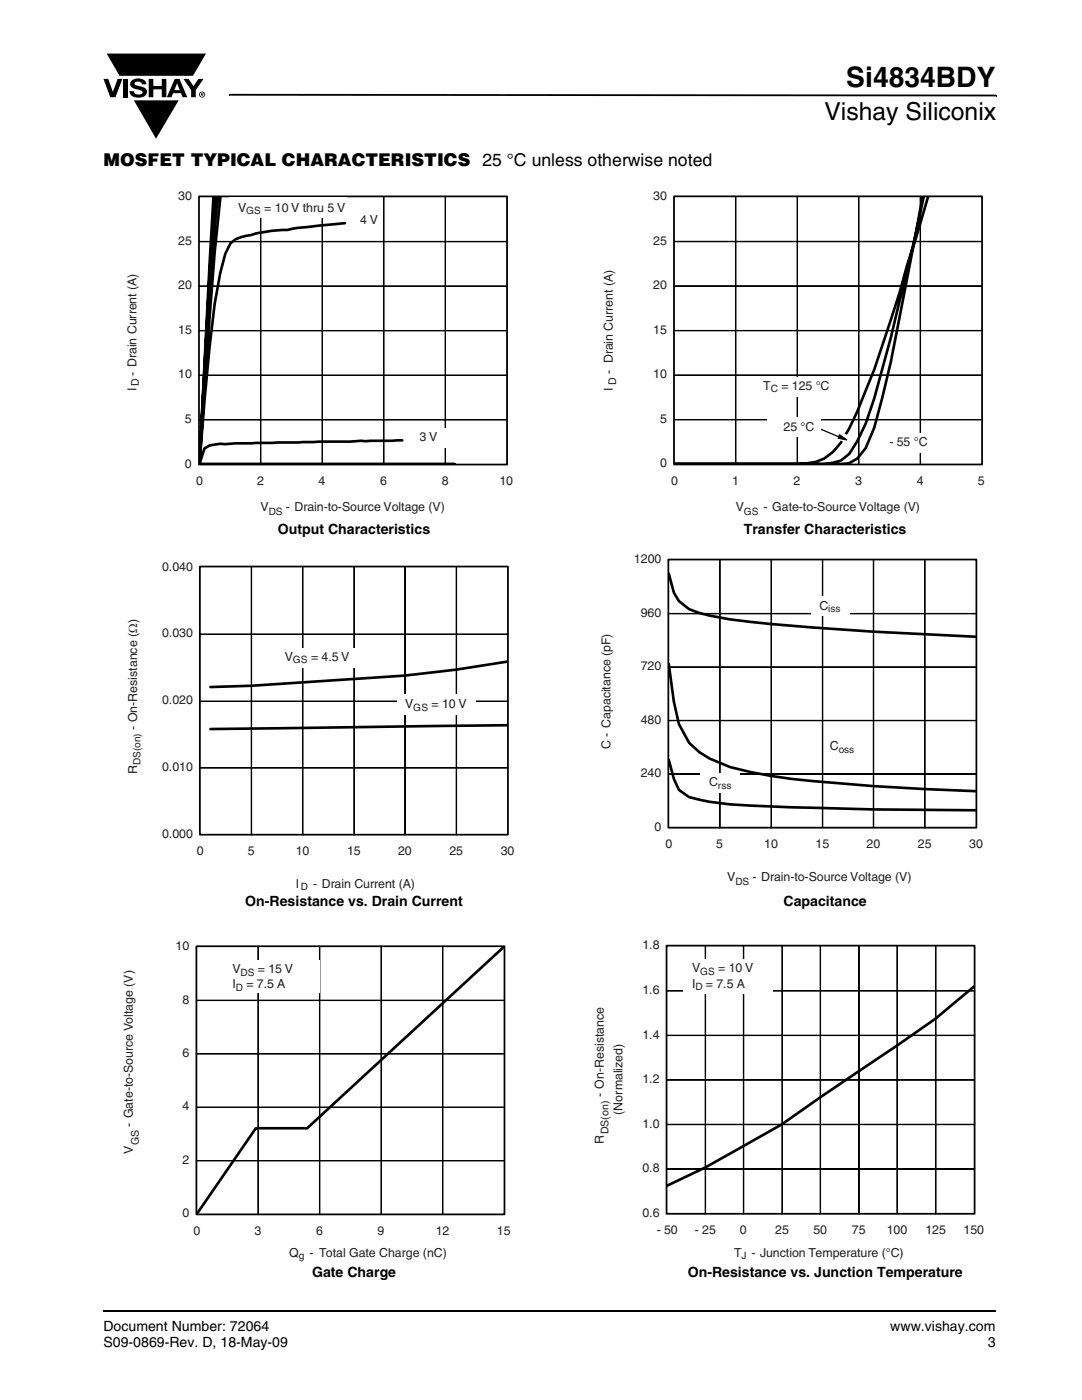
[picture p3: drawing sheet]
<svg xmlns="http://www.w3.org/2000/svg" width="216mm" height="279mm" viewBox="0 0 216 279" stroke-linecap="round" stroke-linejoin="round" font-family="sans-serif">
<path d="M20.5 261.5h.1v.4h-.1z" fill="#000"/>
<path d="M20.6 261.7h178.2" fill="none" stroke="#000" stroke-width=".36"/>
<path d="M20.6 10.7h20.5v17h-20.5z" fill="#fff"/>
<g fill="#000">
<path d="M20.6 15.7h1l.9 2.6 1-2.6h.9l-1.4 3.7h-1zM24.6 15.7h.9v3.7h-.9zM26.3 16.1a2.09 2.09 0 0 1 2.8 .3l.1 .4h-.9a.79 .79 0 0 0-.7-.5 .79 .79 0 0 0-.7 .4l.2 .3 1 .3a1.09 1.09 0 0 1 1.2 1 1.09 1.09 0 0 1-1.1 1.1 1.74 1.74 0 0 1-2.4-1.2h.9a.96 .96 0 0 0 .8 .7 .96 .96 0 0 0 1-.5 1.31 1.31 0 0 0-1.3-.6 1.05 1.05 0 0 1-1.1-.5 1.05 1.05 0 0 1 .2-1.2zM29.7 15.7h.9v1.5h1.7v-1.5h.9v3.7h-.9v-1.6h-1.7v1.6h-.9zM36.6 15.7h1l1 1.5 1-1.5h1l-1.5 2.3v1.4h-1v-1.4zM21.3 10.7h19.8l-2.6 4.4h-3.8h-10.9zM45.7 18.7h.2v.4h-.2zM45.9 18.7l152.9 .2v.3l-152.9-.1zM198.8 18.9h.1v.3h-.1zM26.7 20h8.9l-4.5 7.7z"/>
<path d="M35.3 16.6l.6 1.4h-1.1zM34.9 15.7l-1.6 3.7h.9l.3-.8h1.6l.3 .8h1l-1.6-3.7z"/>
<path d="M40.2 18.6l.2 .1v.1h-.2zM40.1 18.5v.7h.1v-.3l.4 .3-.2-.3 .2-.2-.1-.1z"/>
<path d="M39.9 18.9a.46 .46 0 0 1 .9 0 .46 .46 0 0 1-.9 0zM39.7 18.9a.61 .61 0 0 0 1.2 0 .61 .61 0 0 0-1.2 0z"/>
</g>
<path d="M25.1 37.8h79.5v65.5h-79.5z" fill="#fff"/>
<g fill="none" stroke="#000" stroke-width=".2">
<path d="M52 39.3l.1 53.4zM52 39.3v53.4M64.3 39.3v53.4zM64.3 39.3v53.4M76.5 39.3l.1 53.4zM76.6 39.3v53.4M88.8 39.3l.1 53.4zM88.9 39.3v53.4M39.8 57.1h61.4zM39.8 48.2l61.4 .1zM39.8 57.1h61.4M39.8 48.2h61.4"/>
<path d="M39.8 74.8l61.4 .1zM39.8 66h61.4zM39.8 74.9h61.4M39.8 66h61.4M39.8 83.7l61.4 .1zM39.8 83.8h61.4"/>
</g>
<path d="M42.6 39.2l-2.8 53.4M42.8 39.2l-1 15.6-2 37.8M43 39.2l-1.2 17.4-2 36M43.4 39.2l-.6 5.8-1 14.6-2 33 3-50.2zM44 39.2l-1.2 11.1-3 42.3M68.8 44.5l-9.3 1a13.5 13.5 0 0 1-4.1 .5l-4.3 .6-1 .3a6.8 6.8 0 0 0-4.1 1.7l-1 2-1.1 3.9-1.1 6.1-1 8.6-2 23.4M39.8 92.6h50.9M80.3 87.9l-33.3 .6-2 .1h-1.1l-2.1 .3-1 .6-1 3.1" fill="none" stroke="#000" stroke-width=".53"/>
<path d="M39.7 39.2h61.5v53.5h-61.5z" fill="none" stroke="#000" stroke-width=".35"/>
<g fill="#fff">
<path d="M45.8 39.4h23.4v4.1h-23.4z"/>
<path d="M82 85.5h7.1v3.8h-7.1z"/>
<path d="M69.5 42.1h6.3v3.8h-6.3z"/>
<path d="M25.2 111.8h77.5v66.3h-77.5z"/>
</g>
<g fill="none" stroke="#000" stroke-width=".2">
<path d="M50.1 113.2l.1 53.4zM50.2 113.2v53.4M60.4 113.2l.1 53.4zM60.4 113.2v53.4M70.6 113.2l.1 53.4zM70.7 113.2v53.4M80.8 113.2l.1 53.4zM80.8 113.2v53.4M91 113.2l.1 53.4zM91.1 113.2v53.4M40 139.9l61.4 .1zM40 126.5l61.4 .1z"/>
<path d="M40 139.9h61.4M40 126.6h61.4M40 153.2l61.4 .1zM40 153.2h61.4"/>
</g>
<path d="M101.3 132l-10.3 1.6-10.2 1.2-30.7 2.1-8.1 .2M101.3 144.7l-59.3 .8" fill="none" stroke="#000" stroke-width=".53"/>
<path d="M39.9 113.1h61.5v53.5h-61.5z" fill="none" stroke="#000" stroke-width=".35"/>
<g fill="#fff">
<path d="M79.2 138.5h15.7v4.1h-15.7z"/>
<path d="M55.1 129.3h16.4v3.8h-16.4z"/>
<path d="M24.4 187.5h77.5v64.3h-77.5z"/>
</g>
<g fill="none" stroke="#000" stroke-width=".2">
<path d="M39.3 199.6l61.4 .1zM39.3 199.6h61.4M51.5 188.9l.1 53.5zM51.5 188.9v53.5M63.7 188.9l.1 53.5zM63.8 188.9v53.5M76 188.9l.1 53.5zM76.1 188.9v53.5M88.3 188.9l.1 53.5zM88.3 188.9v53.5M39.3 210.3l61.4 .1zM39.3 210.3h61.4"/>
<path d="M39.3 231.6l61.4 .1zM39.3 220.9l61.4 .1zM39.3 231.6h61.4M39.3 221h61.4"/>
</g>
<path d="M100.6 188.9l-39.3 36.3h-10.3l-11.7 17.1" fill="none" stroke="#000" stroke-width=".53"/>
<path d="M39.2 188.8h61.5v53.6h-61.5z" fill="none" stroke="#000" stroke-width=".35"/>
<g fill="#fff">
<path d="M44.7 191.6h19v6.6h-19z"/>
<path d="M120.2 37.8h78.4v65.4h-78.4z"/>
</g>
<g fill="none" stroke="#000" stroke-width=".2">
<path d="M146.8 39.3l.1 53.4zM146.8 39.3v53.4M159 39.3l.1 53.4zM159.1 39.3v53.4M171.3 39.3l.1 53.4zM171.4 39.3v53.4M183.6 39.3l.1 53.4zM183.6 39.3v53.4M134.6 57.1h61.4zM134.6 48.2h61.4zM134.6 57.1h61.4M134.6 48.2h61.4"/>
<path d="M134.6 74.8l61.4 .1zM134.6 65.9l61.4 .1zM134.6 74.9h61.4M134.6 66h61.4M134.6 83.7l61.4 .1zM134.6 83.8h61.4"/>
</g>
<path d="M184.1 39.2l-6.3 33-1.7 7.1-1.6 6-1.7 4.1-1.7 2.1-1.6 .9-1.7 .2h-33.2M184.3 39.2l-3.2 14.5a466.5 466.5 0 0 1-6.6 25.8l-1.7 5-1.7 3.5-1.6 2.6-1.7 1.3-3.3 .7h-29.9M185.2 39.2l-2.4 8.4-1.7 5.1-1.7 5.9-1.6 5.2a172.3 172.3 0 0 1-8.3 21.7l-1.7 2.9a8.3 8.3 0 0 1-6.6 4l-1.7 .2h-24.9" fill="none" stroke="#000" stroke-width=".53"/>
<path d="M134.5 39.2h61.5v53.5h-61.5z" fill="none" stroke="#000" stroke-width=".35"/>
<g fill="#fff">
<path d="M147.4 75.3h20.5v3.8h-20.5z"/>
<path d="M175.8 86.4h10.5v3.8h-10.5z"/>
</g>
<path d="M162.6 84.2l6.9 2.7-.6 1.5-6.9-2.7z" fill="#fff"/>
<path d="M167.5 86.8l1.4 1-1.6-.4z" fill="#000"/>
<path d="M162.6 85.2l4.8 2M167.5 86.8l1.4 1-1.6-.4z" fill="none" stroke="#000" stroke-width=".25"/>
<g fill="#fff">
<path d="M153 83.4h10.8v3.8h-10.8z"/>
<path d="M119.7 110.5h76.4v66.6h-76.4z"/>
</g>
<g fill="none" stroke="#000" stroke-width=".2">
<path d="M143.6 111.8l.1 53.4zM143.6 111.8v53.4M153.8 111.8l.1 53.4zM153.9 111.8v53.4M164.1 111.8l.1 53.4zM164.1 111.8v53.4M174.3 111.8v53.4zM174.3 111.8v53.4M184.5 111.8l.1 53.4zM184.5 111.8v53.4M133.4 133.1l61.4 .1zM133.4 122.4l61.4 .1z"/>
<path d="M133.4 133.1h61.4M133.4 122.5h61.4M133.4 154.4l61.4 .1zM133.4 143.8h61.4zM133.4 154.5h61.4M133.4 143.8h61.4"/>
</g>
<path d="M133.4 114.5l1.1 3.8 1 1.7 2 1.6a42.1 42.1 0 0 0 12.3 2.5 677.7 677.7 0 0 0 44.9 3M133.4 132.5l1.1 7.5 1 4.5 2 3.7 2 1.9 2.1 1.3 4 1.7a93.4 93.4 0 0 0 16.4 2.8l12.3 1 20.4 1M133.4 151.6l1.1 3.8 1 2.2 2 1.5a46.8 46.8 0 0 0 12.3 1.7 1170.7 1170.7 0 0 0 44.9 .9" fill="none" stroke="#000" stroke-width=".53"/>
<path d="M133.4 111.7h61.4v53.5h-61.4z" fill="none" stroke="#000" stroke-width=".35"/>
<g fill="#fff">
<path d="M139.8 154.3h7.9v3.9h-7.9z"/>
<path d="M164.9 147.2h8.3v3.8h-8.3z"/>
<path d="M161.8 119.1h7.6v3.8h-7.6z"/>
<path d="M118.3 187.4h78.1v64.4h-78.1z"/>
</g>
<g fill="none" stroke="#000" stroke-width=".2">
<path d="M133.1 197.7l61.4 .1zM133.1 197.7h61.4M140.7 188.8l.1 53.4zM140.7 188.8v53.4M148.3 188.8l.1 53.4zM148.4 188.8v53.4M156 188.8l.1 53.4zM156.1 188.8v53.4M163.7 188.8v53.4zM163.7 188.8v53.4M171.4 188.8v53.4zM171.4 188.8v53.4"/>
<path d="M179 188.8l.1 53.4zM179 188.8v53.4M186.7 188.8l.1 53.4zM186.7 188.8v53.4M133.1 215.5l61.4 .1zM133.1 206.6l61.4 .1zM133.1 215.5h61.4M133.1 206.6h61.4M133.1 233.3h61.4zM133.1 224.4l61.4 .1zM133.1 233.3h61.4M133.1 224.4h61.4"/>
</g>
<path d="M194.4 196.9l-7.7 6.4-30.7 21.1-15.3 8.6-7.6 3.6" fill="none" stroke="#000" stroke-width=".53"/>
<path d="M133 188.7h61.5v53.5h-61.5z" fill="none" stroke="#000" stroke-width=".35"/>
<path d="M136.4 191.5h17.9v6.9h-17.9z" fill="#fff"/>
<text font-size="5.6" x="168.9" y="17.4">Si4834BDY</text>
<text font-size="4.9" x="164.5" y="24">Vishay Siliconix</text>
<text font-size="3.5" x="20.6" y="33">MOSFET TYPICAL CHARACTERISTICS 25 °C unless otherwise noted</text>
<g font-size="2.8">
<text x="55.4" y="106.6">Output Characteristics</text>
<text x="148.4" y="106.6">Transfer Characteristics</text>
<text x="48.9" y="180.8">On-Resistance vs. Drain Current</text>
<text x="156.3" y="180.8">Capacitance</text>
<text x="62.3" y="254.9">Gate Charge</text>
<text x="137.2" y="254.9">On-Resistance vs. Junction Temperature</text>
<text x="20.6" y="265.6">Document Number: 72064</text>
<text x="20.6" y="268.8">S09-0869-Rev. D, 18-May-09</text>
<text x="177.7" y="265.6">www.vishay.com</text>
<text x="197.1" y="268.8">3</text>
</g>
<g font-size="2.5" fill="#231f20">
<text x="35.6" y="40">30</text>
<text x="130.3" y="39.9">30</text>
<text x="47.5" y="42.3">V</text>
<text x="52.7" y="42.3">= 10 V thru 5 V</text>
<text x="71.9" y="44.6">4 V</text>
<text x="35.6" y="48.9">25</text>
<text x="130.3" y="48.8">25</text>
<text x="35.6" y="57.7">20</text>
<text x="130.3" y="57.7">20</text>
<text x="35.6" y="66.6">15</text>
<text x="130.3" y="66.6">15</text>
<text x="27.3" y="77.9" transform="rotate(-90 27.3 77.9)">I</text>
<text x="27.3" y="74.9" transform="rotate(-90 27.3 74.9)">- Drain Current (A)</text>
<text x="35.6" y="75.5">10</text>
<text x="122.3" y="77.9" transform="rotate(-90 122.3 77.9)">I</text>
<text x="122.3" y="74.6" transform="rotate(-90 122.3 74.6)">- Drain Current (A)</text>
<text x="130.3" y="75.5">10</text>
<text x="152.3" y="77.8">T</text>
<text x="155.9" y="77.8">= 125 °C</text>
<text x="36.9" y="84.4">5</text>
<text x="83.7" y="88.1">3 V</text>
<text x="131.7" y="84.4">5</text>
<text x="156.3" y="85.9">25 °C</text>
<text x="177.5" y="89">- 55 °C</text>
<text x="36.9" y="93.3">0</text>
<text x="131.7" y="93.3">0</text>
<text x="39.1" y="96.8">0</text>
<text x="51.3" y="96.8">2</text>
<text x="52" y="101.9">V</text>
<text x="57.1" y="101.9">- Drain-to-Source Voltage (V)</text>
<text x="63.6" y="96.8">4</text>
<text x="75.9" y="96.8">6</text>
<text x="88.1" y="96.8">8</text>
<text x="99.7" y="96.8">10</text>
<text x="133.9" y="96.8">0</text>
<text x="146.1" y="96.8">1</text>
<text x="146.8" y="101.9">V</text>
<text x="152.4" y="101.9">- Gate-to-Source Voltage (V)</text>
<text x="158.4" y="96.8">2</text>
<text x="170.6" y="96.8">3</text>
<text x="182.9" y="96.8">4</text>
<text x="195.1" y="96.8">5</text>
<text x="32.3" y="113.9">0.040</text>
<text x="126.5" y="112.4">1200</text>
<text x="127.9" y="123.1">960</text>
<text x="163.5" y="121.7">C</text>
<text x="32.3" y="127.2">0.030</text>
<text x="56.8" y="131.9">V</text>
<text x="62.1" y="131.9">= 4.5 V</text>
<text x="127.9" y="133.8">720</text>
<text x="32.3" y="140.6">0.020</text>
<text x="80.9" y="141.3">V</text>
<text x="86.1" y="141.3">= 10 V</text>
<text x="27.3" y="145.7" transform="rotate(-90 27.3 145.7)">- On-Resistance (Ω)</text>
<text x="121.8" y="149.4" transform="rotate(-90 121.8 149.4)">C - Capacitance (pF)</text>
<text x="127.9" y="144.4">480</text>
<text x="165.6" y="149.8">C</text>
<text x="27.3" y="154.5" transform="rotate(-90 27.3 154.5)">R</text>
<text x="32.3" y="153.9">0.010</text>
<text x="127.9" y="155.1">240</text>
<text x="141.5" y="156.9">C</text>
<text x="32.3" y="167.2">0.000</text>
<text x="130.6" y="165.8">0</text>
<text x="39.3" y="170.6">0</text>
<text x="49.4" y="170.6">5</text>
<text x="59" y="170.6">10</text>
<text x="69.3" y="170.6">15</text>
<text x="79.4" y="170.6">20</text>
<text x="89.7" y="170.6">25</text>
<text x="99.9" y="170.6">30</text>
<text x="132.8" y="169.2">0</text>
<text x="142.9" y="169.2">5</text>
<text x="152.5" y="169.2">10</text>
<text x="162.7" y="169.2">15</text>
<text x="172.9" y="169.2">20</text>
<text x="183.1" y="169.2">25</text>
<text x="193.4" y="169.2">30</text>
<text x="59" y="177.2">I</text>
<text x="62.5" y="177.2">- Drain Current (A)</text>
<text x="145.1" y="175.8">V</text>
<text x="150.2" y="175.8">- Drain-to-Source Voltage (V)</text>
<text x="35" y="189.6">10</text>
<text x="128.2" y="189.5">1.8</text>
<text x="46.4" y="197.2">I</text>
<text x="46.4" y="194.2">V</text>
<text x="49.2" y="197.2">= 7.5 A</text>
<text x="51.5" y="194.2">= 15 V</text>
<text x="138.1" y="197.1">I</text>
<text x="138.1" y="194.1">V</text>
<text x="140.9" y="197.1">= 7.5 A</text>
<text x="143.3" y="194.1">= 10 V</text>
<text x="36.4" y="200.3">8</text>
<text x="128.2" y="198.4">1.6</text>
<text x="128.2" y="207.3">1.4</text>
<text x="36.4" y="210.9">6</text>
<text x="36.4" y="221.6">4</text>
<text x="120.5" y="219" transform="rotate(-90 120.5 219)">- On-Resistance</text>
<text x="128.2" y="216.2">1.2</text>
<text x="26.5" y="224.9" transform="rotate(-90 26.5 224.9)">- Gate-to-Source Voltage (V)</text>
<text x="124.2" y="222.5" transform="rotate(-90 124.2 222.5)">(Normalized)</text>
<text x="128.2" y="225">1.0</text>
<text x="26.5" y="230.2" transform="rotate(-90 26.5 230.2)">V</text>
<text x="36.4" y="232.3">2</text>
<text x="120.5" y="228.3" transform="rotate(-90 120.5 228.3)">R</text>
<text x="128.2" y="233.9">0.8</text>
<text x="36.4" y="243">0</text>
<text x="128.2" y="242.8">0.6</text>
<text x="38.6" y="246.4">0</text>
<text x="50.8" y="246.4">3</text>
<text x="57.7" y="250.8">Q</text>
<text x="61.7" y="250.8">- Total Gate Charge (nC)</text>
<text x="63.1" y="246.4">6</text>
<text x="75.3" y="246.4">9</text>
<text x="86.9" y="246.4">12</text>
<text x="99.1" y="246.4">15</text>
<text x="131.1" y="246.3">- 50</text>
<text x="138.7" y="246.3">- 25</text>
<text x="146.5" y="250.8">T</text>
<text x="147.6" y="246.3">0</text>
<text x="149.9" y="250.8">- Junction Temperature (°C)</text>
<text x="154.7" y="246.3">25</text>
<text x="162.3" y="246.3">50</text>
<text x="170" y="246.3">75</text>
<text x="176.9" y="246.3">100</text>
<text x="184.6" y="246.3">125</text>
<text x="192.3" y="246.3">150</text>
</g>
<g font-size="2.1" fill="#231f20">
<text x="27.7" y="76.9" transform="rotate(-90 27.7 76.9)">D</text>
<text x="123" y="76.9" transform="rotate(-90 123 76.9)">D</text>
<text x="121.4" y="226.4" transform="rotate(-90 121.4 226.4)">DS(on)</text>
<text x="27.7" y="228.6" transform="rotate(-90 27.7 228.6)">GS</text>
</g>
<g font-size="2" fill="#231f20">
<text x="49.1" y="42.8">GS</text>
<text x="153.8" y="78.3">C</text>
<text x="53.6" y="102.8">DS</text>
<text x="148.4" y="102.8">GS</text>
<text x="165.3" y="122.2">iss</text>
<text x="58.4" y="132.4">GS</text>
<text x="82.5" y="141.9">GS</text>
<text x="28.1" y="152.7" transform="rotate(-90 28.1 152.7)">DS(on)</text>
<text x="167.4" y="150.3">oss</text>
<text x="143.3" y="157.4">rss</text>
<text x="60" y="177.7">D</text>
<text x="146.7" y="176.6">DS</text>
<text x="47.1" y="197.8">D</text>
<text x="48" y="194.7">DS</text>
<text x="138.8" y="197.6">D</text>
<text x="139.7" y="194.6">GS</text>
<text x="59.6" y="251.3">g</text>
<text x="148" y="251.3">J</text>
</g>
</svg>
